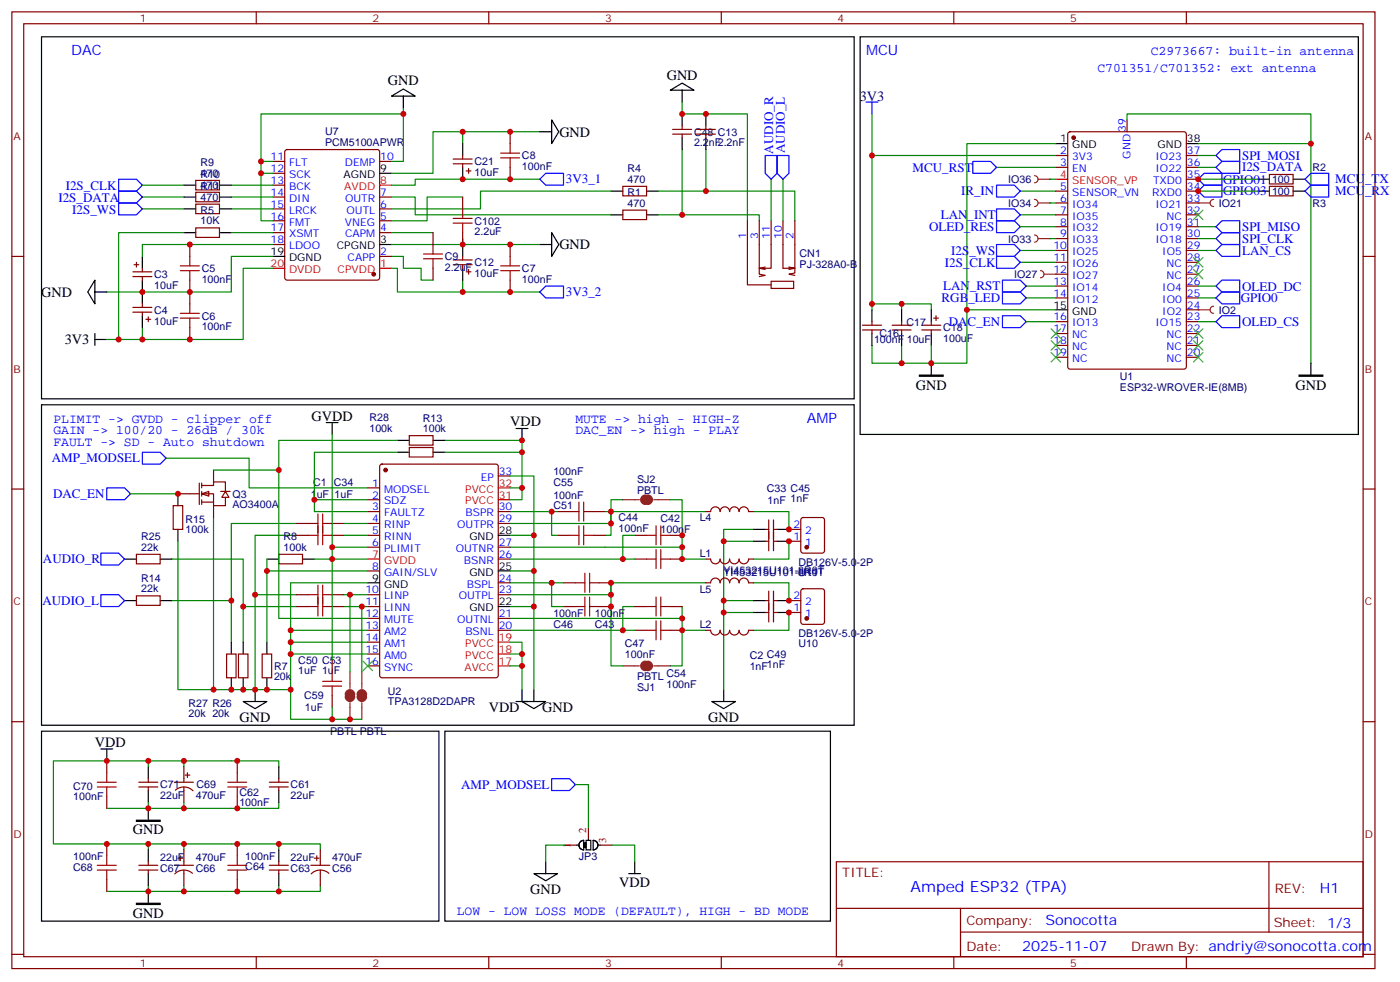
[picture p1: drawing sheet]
<svg xmlns="http://www.w3.org/2000/svg" width="416mm" height="292mm" viewBox="0 0 416 292" stroke-linecap="round" stroke-linejoin="round" font-family="sans-serif">
<g fill="none" stroke="#870000" stroke-width=".35">
<path d="M3.5 3.5h405.4v284.4h-405.4zM7.1 7.1h398.2v277.2h-398.2zM76.2 3.5v3.6M145.3 3.5v3.6M214.5 3.5v3.6M283.6 3.5v3.6M352.8 3.5v3.6M317.7 39.4l.5-.2h33.9l.6 .4 .1 69.4-.5 .7h-34.1l-.6-.4-.1-69.4zM335.1 35.6v3.6M314 46.2h3.5M314 49.7h3.5M314 56.8h3.5"/>
<path d="M352.8 46.2h3.5M352.8 49.7h3.5M352.8 53.3h3.5M352.8 56.8h3.5M377.5 55.4h7v2.8h-7zM377.5 51.9h7v2.8h-7zM3.5 76.2h3.6M314 60.3h3.5M314 63.9h3.5M314 67.4h3.5M314 70.9h3.5M314 74.4h3.5"/>
<path d="M314 78h3.5M352.8 60.3h3.5M352.8 63.9h3.5M352.8 67.4h3.5M352.8 70.9h3.5M352.8 74.4h3.5M352.8 78h3.5M405.3 76.2h3.6M256.5 96.7h5.6M256.5 98.1h5.6M259.3 95.6v1.1M259.3 98.1v1"/>
<path d="M265.3 96.7h5.6M265.3 98.1h5.6M268.1 95.6v1.1M268.1 98.1v1M274.1 96.7h5.7M274.1 98.1h5.7M276.9 95.6v1.1M276.9 98.1v1M277.6 94.5h1.4M278.3 93.8v1.4M314 81.5h3.5M314 85h3.5"/>
<path d="M314 88.5h3.5M314 95.6h3.5M314 99.1h3.5M352.8 81.5h3.5M352.8 85h3.5M352.8 88.5h3.5M352.8 92.1h3.5M352.8 95.6h3.5M352.8 99.1h3.5M314 102.7h3.5M314 106.2h3.5M352.8 102.7h3.5"/>
<path d="M352.8 106.2h3.5M3.5 145.3h3.6M405.3 145.3h3.6M3.5 214.5h3.6M405.3 214.5h3.6M248.7 256.1h156.6v28.2h-156.6zM377.3 256.1v20.9M248.7 270h156.5M285.6 277h119.6M285.6 270v14.1M3.5 283.6h3.6M76.2 284.3v3.6"/>
<path d="M145.3 284.3v3.6M214.5 284.3v3.6M283.6 284.3v3.6M352.8 284.3v3.6M405.3 283.6h3.6"/>
</g>
<g fill="none" stroke="#008700" stroke-width=".35">
<path d="M259.3 33.9v12.3h54.7M335.1 35.6v-1.7h54.7v74.1M259.3 46.2v45.9M296.3 49.7h17.7M303.4 56.8h10.6M314 42.7h-26.5v49.4M356.3 56.8h17.6M356.3 49.7h5.3M356.3 42.7h33.5M356.3 53.3h17.6M356.3 46.2h5.3M303.4 78h10.6"/>
<path d="M303.4 63.9h10.6M303.4 74.4h10.6M356.3 67.4h5.3M356.3 74.4h5.3M356.3 70.9h5.3M259.3 90.3h8.8v1.8M268.1 90.3h8.8v1.8M305.2 88.5h8.8M305.2 85h8.8M314 92.1h-26.5v15.9h-10.6v-5.3M356.3 88.5h5.3M259.3 102.7v5.3h8.8"/>
<path d="M268.1 102.7v5.3h8.8"/>
</g>
<g fill="none" stroke="#00f" stroke-width=".35">
<path d="M257.5 30.3h3.6M259.3 30.3v3.6M289.3 48h5.3l1.7 1.7-1.7 1.8h-5.3zM296.3 55h5.3l1.8 1.8-1.8 1.8h-5.3zM356.3 56.8l1.8-1.8h5.3v3.6h-5.3zM358.1 51.5h5.3v3.5h-5.3l-1.8-1.7zM361.6 49.7l1.8-1.7h5.3v3.5h-5.3zM361.6 46.2l1.8-1.7h5.3v3.5h-5.3zM388.1 56.8l1.7-1.8h5.3v3.6h-5.3zM389.8 51.5h5.3v3.5h-5.3l-1.7-1.7zM296.3 62.1h5.3l1.8 1.8-1.8 1.7h-5.3zM296.3 72.7h5.3l1.8 1.7-1.8 1.8h-5.3z"/>
<path d="M296.3 76.2h5.3l1.8 1.8-1.8 1.7h-5.3zM361.6 67.4l1.8-1.8h5.3v3.5h-5.3zM361.6 70.9l1.8-1.8h5.3v3.6h-5.3zM361.6 74.4l1.8-1.7h5.3v3.5h-5.3zM298.1 83.3h5.3l1.8 1.7-1.8 1.8h-5.3zM298.1 86.8h5.3l1.8 1.7-1.8 1.8h-5.3zM361.6 88.5l1.8-1.7h5.3v3.5h-5.3z"/>
</g>
<g fill="none" stroke="#000" stroke-width=".35">
<path d="M255.8 10.9h148.1v118.2h-148.1zM314 42.7h3.5M352.8 42.7h3.5M373.9 56.8h3.6M373.9 53.3h3.6M384.5 56.8h3.6M384.5 53.3h3.6M259.3 92.1v3.5M259.3 99.1v3.6M268.1 92.1v3.5M268.1 99.1v3.6M276.9 92.1v3.5"/>
<path d="M276.9 99.1v3.6M314 92.1h3.5M276.9 108v3.5M389.8 108v3.5"/>
</g>
<path d="M314 53.3h3.5" fill="none" stroke="#f00" stroke-width=".35"/>
<circle cx="319.3" cy="40.9" r=".53" fill="#870000" stroke="#870000" stroke-width=".35"/>
<path d="M273.4 111.5h7.1v.3h-7.1zM386.3 111.5h7v.3h-7z" fill="#000" stroke="#000" stroke-width=".35"/>
<g fill="none" stroke="#3c3" stroke-width=".35">
<path d="M354.9 76.6l2.8 2.8M354.9 62.4l2.8 2.9M357.7 76.6l-2.8 2.8M357.7 62.4l-2.8 2.9M312.6 97.7l2.8 2.8M315.4 97.7l-2.8 2.8M354.9 80.1l2.8 2.8M354.9 97.7l2.8 2.8M357.7 80.1l-2.8 2.8M357.7 97.7l-2.8 2.8M312.6 101.2l2.8 2.9M312.6 104.8l2.8 2.8"/>
<path d="M315.4 104.8l-2.8 2.8M315.4 101.2l-2.8 2.9M354.9 104.8l2.8 2.8M354.9 101.2l2.8 2.9M357.7 104.8l-2.8 2.8M357.7 101.2l-2.8 2.9"/>
</g>
<path d="M356.3 92.1h3.5M360.9 91a1.06 1.06 0 0 0-1.1 1.1 1.06 1.06 0 0 0 1.1 1" fill="none" stroke="#8c2424" stroke-width=".35"/>
<circle cx="356.3" cy="92.1" r=".18" fill="#8c2424"/>
<path d="M307.6 52.2a1.06 1.06 0 0 1 1.1 1.1 1.06 1.06 0 0 1-1.1 1M308.7 53.3h3.5" fill="none" stroke="#8c2424" stroke-width=".35"/>
<circle cx="312.2" cy="53.3" r=".18" fill="#8c2424"/>
<g fill="none" stroke="#008700" stroke-width=".35">
<path d="M119.9 33.9h-42.3v14.1h3.5M119.9 32.1v15.9h-3.5M137.6 39.2v3.5M160.5 39.2h-31.7v12.3h-12.4M202.8 30.3v3.6h19.4v31.7M68.8 55h12.3M68.8 58.6h12.3M77.6 48v17.6h3.5M77.6 51.5h3.5M116.4 58.6h7.1v5.3h58.2M137.6 58.6h-10.6v7h-10.6M160.5 53.3h-37v1.7h-7.1"/>
<path d="M181.7 56.8h-38.8v5.3h-26.5M202.8 44.5v19.4h-7M209.9 56.8h26.5v8.8M209.9 44.5v12.3h-14.1M68.8 62.1h12.3M81.1 79.7h-8.8v21.2h-40.6M81.1 76.2h-12.3v10.6h-37.1M81.1 72.7h-38.8v3.5M116.4 76.2h3.5v3.5h5.3v3.6h3.6M116.4 79.7h1.8v7.1h42.3M116.4 72.7h44.1M116.4 69.1h12.4"/>
<path d="M202.8 63.9h23v1.7M42.3 97.4v3.5M137.6 83.3v3.5"/>
</g>
<g fill="none" stroke="#870000" stroke-width=".35">
<path d="M151.7 39.2v3.5M81.1 58.6h3.6M81.1 48h3.6M81.1 51.5h3.6M81.1 55h3.6M84.9 44.7l.5-.2h26.8l.5 .2 .2 .5v37.4l-.2 .4-.5 .3h-26.8l-.5-.3-.2-.4v-37.4zM112.9 58.6h3.5M112.9 48h3.5M134.8 48.7h5.6M134.8 47.3h5.6M137.6 46.2v1.1M137.6 48.7v1"/>
<path d="M138.6 50.8h1.5M139.3 50.1v1.4M151.7 49.7v3.6M185.2 55.4h7.1v2.8h-7.1zM39.9 78.7h1.4M40.6 78v1.4M42.3 79.7v1.1M56.4 72.7v3.5M81.1 69.1h3.6M81.1 65.6h3.6M81.1 62.1h3.6M81.1 72.7h3.6"/>
<path d="M112.9 76.2h3.5M112.9 69.1h3.5M112.9 65.6h3.5M112.9 62.1h3.5M134.8 78.7h5.6M134.8 77.3h5.6M137.6 76.2v1.1M137.6 78.7v1M151.7 72.7v3.5M185.2 62.4h7.1v2.9h-7.1zM39.5 92.8h5.7M39.5 91.4h5.7"/>
<path d="M39.5 80.8h5.7M39.5 82.2h5.7M42.3 82.2v1.1M42.3 90.3v1.1M42.3 92.8v1M43.4 94.9h1.4M44.1 94.2v1.4M56.4 83.3v7M56.4 97.4v3.5M138.6 80.8h1.5M139.3 80.1v1.4M151.7 83.3v3.5"/>
</g>
<circle cx="111.1" cy="81.5" r=".53" fill="#870000" stroke="#870000" stroke-width=".35"/>
<path d="M112.9 55h3.5M81.1 79.7h3.6M112.9 79.7h3.5" fill="none" stroke="#f00" stroke-width=".35"/>
<g fill="none" stroke="#000" stroke-width=".35">
<path d="M12.3 10.9h241.7v107.6h-241.7zM116.4 28.6l3.5-2.1 3.6 2.1zM119.9 28.6v3.5M160.5 39.2h3.5M164 35.6l2.2 3.6-2.2 3.5zM199.3 26.8l3.5-2.1 3.6 2.1zM202.8 26.8v3.5M112.9 51.5h3.5M137.6 42.7v3.5M137.6 49.7v3.6M181.7 56.8h3.5M192.3 56.8h3.5"/>
<path d="M42.3 76.2v3.5M81.1 76.2h3.6M112.9 72.7h3.5M137.6 72.7v3.5M137.6 79.7v3.6M160.5 72.7h3.5M164 69.1l2.2 3.6-2.2 3.5zM181.7 63.9h3.5M192.3 63.9h3.5M28.2 83.3v7l-2.1-3.5zM28.2 99.1v3.6M28.2 86.8h3.5"/>
<path d="M42.3 83.3v7M42.3 93.8v3.6M28.2 100.9h3.5"/>
</g>
<g fill="none" stroke="#a10000" stroke-width=".35">
<path d="M148.9 46.9h5.6M148.9 45.5h5.6M151.7 42.7v2.8M151.7 46.9v2.8M53.6 79h5.7M56.4 76.2v2.8M148.9 79h5.6M151.7 76.2v2.8M53.6 80.4h5.7M53.6 94.5h5.7M53.6 93.1h5.7M56.4 80.4v2.9"/>
<path d="M56.4 90.3v2.8M56.4 94.5v2.9M148.9 80.4h5.6M151.7 80.4v2.9"/>
</g>
<path d="M35.3 53.3h5.3l1.7 1.7-1.7 1.8h-5.3zM35.3 56.8h5.3l1.7 1.8-1.7 1.7h-5.3zM162.3 51.5h5.3v3.5h-5.3l-1.8-1.7zM35.3 60.3h5.3l1.7 1.8-1.7 1.8h-5.3zM162.3 85h5.3v3.5h-5.3l-1.8-1.7z" fill="none" stroke="#00f" stroke-width=".35"/>
<path d="M307.6 59.3a1.06 1.06 0 0 1 1.1 1 1.06 1.06 0 0 1-1.1 1.1M308.7 60.3h3.5" fill="none" stroke="#8c2424" stroke-width=".35"/>
<circle cx="312.2" cy="60.3" r=".18" fill="#8c2424"/>
<path d="M356.3 95.6h5.3M356.3 85h5.3" fill="none" stroke="#008700" stroke-width=".35"/>
<path d="M361.6 85l1.8-1.7h5.3v3.5h-5.3z" fill="none" stroke="#00f" stroke-width=".35"/>
<path d="M360.9 59.3a1.06 1.06 0 0 0-1.1 1 1.06 1.06 0 0 0 1.1 1.1M356.3 60.3h3.5" fill="none" stroke="#8c2424" stroke-width=".35"/>
<circle cx="356.3" cy="60.3" r=".18" fill="#8c2424"/>
<path d="M309.4 80.4a1.06 1.06 0 0 1 1 1.1 1.06 1.06 0 0 1-1 1.1M310.4 81.5h3.6" fill="none" stroke="#8c2424" stroke-width=".35"/>
<circle cx="314" cy="81.5" r=".18" fill="#8c2424"/>
<path d="M227.5 46.2h3.6v5.3l-1.8 1.8-1.8-1.8zM231.1 46.2h3.5v5.3l-1.8 1.8-1.7-1.8zM296.3 65.6h5.3l1.8 1.8-1.8 1.7h-5.3zM298.1 93.8h5.3l1.8 1.8-1.8 1.8h-5.3zM361.6 95.6l1.8-1.8h5.3v3.6h-5.3zM30 164.4h5.3l1.7 1.8-1.7 1.7h-5.3zM30 176.7h5.3l1.7 1.8-1.7 1.8h-5.3z" fill="none" stroke="#00f" stroke-width=".35"/>
<g fill="none" stroke="#008700" stroke-width=".35">
<path d="M42.3 55h12.4M42.3 58.6h12.4M229.3 53.3v12.3M232.8 53.3v12.3M42.3 62.1h12.4M137.6 70.9v1.8M303.4 67.4h10.6M305.2 95.6h8.8M63.5 153.8v51.2h12.3v-45.9h12.4M88.2 155.6h-19.4v35.3M151.7 152h12.3v7.1h1.8M164 152h1.8"/>
<path d="M179.9 152h1.8M185.2 148.5h-3.5v7.1M188.7 159.1h-3.5v7.1h-33.5M199.3 148.5h3.5v17.7h7.1M209.9 152h-28.2v7.1h-1.8M224 157.3h-8.8v3.6h8.8M224 152h10.6v5.3M51.2 166.2h21.1v14.1M51.2 178.5h17.6M75.8 176.7h12.4M151.7 162.6h51.1M151.7 173.2h12.3v7.1h3.6"/>
<path d="M164 173.2h3.6M181.7 173.2v3.5h-30M185.2 166.2h3.5M209.9 173.2h-28.2v24.7h3.5M215.2 160.9v17.6M224 178.5h-8.8v3.5h8.8M224 173.2h10.6v5.3M234.6 160.9v5.3h-10.6M88.2 180.3h-15.9v10.6M151.7 183.8h51.1M185.2 187.3h3.5M188.7 180.3h-3.5v7h-33.5"/>
<path d="M202.8 187.3v10.6h-3.5M202.8 183.8v3.5h7.1M202.8 180.3v3.5M215.2 182v23M234.6 182v5.3h-10.6M44.1 226.1v1.8M44.1 238.5v1.7M54.7 226.1h28.2v1.8M54.7 227.9v-1.8h-38.8v24.7h28.2v1.8M54.7 238.5v1.7h-23M82.9 238.5v1.7h-28.2M44.1 250.8h10.6v1.8"/>
<path d="M54.7 250.8h28.2v1.8M82.9 250.8h12.3v1.8M44.1 263.2v1.7h-12.4M54.7 263.2v1.7h-10.6M82.9 263.2v1.7h-28.2M95.2 263.2v1.7h-12.3"/>
</g>
<g fill="none" stroke="#000" stroke-width=".35">
<path d="M202.8 33.9v3.5M209.9 33.9v3.5M54.7 55h3.5M54.7 58.6h3.5M65.3 55h3.5M65.3 58.6h3.5M202.8 40.9v3.6M209.9 40.9v3.6M54.7 62.1h3.5M65.3 62.1h3.5M12.3 120.3h241.7v95.2h-241.7zM153.5 127.4h3.5"/>
<path d="M155.2 127.4v3.5M148.2 159.1h3.5M224 157.3h3.5M231.1 157.3h3.5M37 178.5h3.6M37 166.2h3.6M47.6 178.5h3.6M47.6 166.2h3.6M109.4 173.2h3.5M148.2 169.7h3.5M224 178.5h3.5M224 160.9h3.5"/>
<path d="M231.1 178.5h3.5M231.1 160.9h3.5M68.8 190.9v3.5M72.3 190.9v3.5M148.2 180.3h3.5M224 182h3.5M231.1 182h3.5M12.3 217.3h118.2v56.5h-118.2zM68.8 201.4v3.6M72.3 208.5h7.1l-3.6 2.1zM72.3 201.4v3.6M75.8 205v3.5"/>
<path d="M153.5 208.5h3.5M155.2 208.5h7.1l-3.6 2.1zM155.2 205v3.5M158.7 205v3.5M211.7 208.5h7l-3.5 2.1zM215.2 205v3.5M30 222.6h3.5M31.7 222.6v3.5M44.1 227.9v3.5M44.1 234.9v3.6M82.9 227.9v3.5M82.9 234.9v3.6"/>
<path d="M44.1 240.2v3.6M44.1 252.6v3.5M44.1 259.6v3.6M82.9 252.6v3.5M82.9 259.6v3.6M44.1 264.9v3.6"/>
</g>
<g fill="none" stroke="#870000" stroke-width=".35">
<path d="M200 39.9h5.7M200 38.5h5.7M202.8 37.4v1.1M202.8 39.9v1M207.1 39.9h5.6M207.1 38.5h5.6M209.9 37.4v1.1M209.9 39.9v1M58.2 53.6h7.1v2.8h-7.1zM58.2 57.2h7.1v2.8h-7.1zM137.6 58.6v3.5M58.2 60.7h7.1v2.8h-7.1z"/>
<path d="M128.8 69.1v3.6M128.8 79.7v3.6M137.6 69.1v3.6M222.2 65.6v19.1h7.1M225.8 65.6v15.9l1.7 .3-1.7 .4M227.5 79.4l-1.7 .3M229.3 65.6v14.1h-3.5l1.7 .4M232.8 65.6v14.1h3.6l-1.8-.3M236.4 65.6v15.5l-1.8 .4 1.8 .3M236.4 79.7l-1.8 .4M229.3 83.6h6.7v2.1h-6.7zM113.1 138.1l.5-.2h33.9l.6 .5 .1 62.3-.5 .7h-34.1l-.7-.4v-62.4z"/>
<path d="M88.2 159.1h3.5M88.2 155.6h3.5M98.8 159.1h3.5M98.8 155.6h3.5M109.4 152h3.5M109.4 159.1h3.5M109.4 155.6h3.5M109.4 145h3.5M109.4 148.5h3.5M148.2 152h3.5M148.2 155.6h3.5M148.2 141.5h3.5"/>
<path d="M165.8 152h3.5M165.8 159.1h3.5M176.4 152h3.5M176.4 159.1h3.5M188.7 159.1h3.6M199.3 159.1h3.5M209.9 152h1.4a1.41 1.41 0 0 1 1.4-1.4 1.41 1.41 0 0 1 1.4 1.4 1.41 1.41 0 0 1 1.4-1.4 1.41 1.41 0 0 1 1.5 1.4 1.41 1.41 0 0 1 1.4-1.4 1.41 1.41 0 0 1 1.4 1.5 1.41 1.41 0 0 1 1.4-1.5 1.41 1.41 0 0 1 1.4 1.5l1.4-.1M227.5 157.3h1.1M228.6 154.5v9.2M230 154.5v9.2M230 157.3h1.1M234.6 157.3h3.5"/>
<path d="M238.4 154l.4-.2h5.7l.6 .4 .1 9.5-.5 .6-5.9 .1-.6-.5-.1-9.4zM40.6 177.1h7v2.8h-7zM40.6 164.7h7v2.9h-7zM88.2 176.7h3.5M98.8 176.7h3.5M109.4 176.7h3.5M109.4 162.6h3.5M109.4 169.7h3.5M148.2 176.7h3.5M148.2 173.2h3.5M148.2 166.2h3.5M148.2 162.6h3.5"/>
<path d="M167.6 173.2h3.5M178.2 173.2h3.5M188.7 166.2h3.6M199.3 166.2h3.5M209.9 173.2h1.4a1.41 1.41 0 0 1 1.4-1.4 1.41 1.41 0 0 1 1.4 1.4 1.41 1.41 0 0 1 1.4-1.4 1.41 1.41 0 0 1 1.5 1.4 1.41 1.41 0 0 1 1.4-1.4 1.41 1.41 0 0 1 1.4 1.4 1.41 1.41 0 0 1 1.4-1.4 1.41 1.41 0 0 1 1.4 1.4h1.4M209.9 166.2h1.4a1.41 1.41 0 0 0 1.4 1.4 1.41 1.41 0 0 0 1.4-1.4 1.41 1.41 0 0 0 1.4 1.4 1.41 1.41 0 0 0 1.5-1.4 1.41 1.41 0 0 0 1.4 1.4 1.41 1.41 0 0 0 1.4-1.4 1.41 1.41 0 0 0 1.4 1.4 1.41 1.41 0 0 0 1.4-1.4h1.4M227.5 178.5h1.1M227.5 160.9h1.1M228.6 175.7v9.2M230 175.7v9.2M230 178.5h1.1M230 160.9h1.1"/>
<path d="M234.6 178.5h3.5M234.6 160.9h3.5M238.4 175.2l.4-.2h5.7l.6 .4 .1 9.5-.5 .6-5.9 .1-.6-.5-.1-9.4zM67.4 194.4h2.8v7h-2.8zM70.9 194.4h2.8v7h-2.8zM88.2 180.3h3.5M98.8 180.3h3.5M109.4 180.3h3.5M109.4 187.3h3.5M109.4 183.8h3.5M109.4 190.9h3.5M109.4 194.4h3.5"/>
<path d="M109.4 197.9h3.5M148.2 187.3h3.5M148.2 183.8h3.5M167.6 180.3h3.5M178.2 180.3h3.5M188.7 180.3h3.6M188.7 187.3h3.6M199.3 180.3h3.5M199.3 187.3h3.5M209.9 187.3h1.4a1.41 1.41 0 0 0 1.4 1.4 1.41 1.41 0 0 0 1.4-1.4 1.41 1.41 0 0 0 1.4 1.4 1.41 1.41 0 0 0 1.5-1.4 1.41 1.41 0 0 0 1.4 1.4 1.41 1.41 0 0 0 1.4-1.4 1.41 1.41 0 0 0 1.4 1.4 1.41 1.41 0 0 0 1.4-1.4h1.4M227.5 182h1.1M230 182h1.1"/>
<path d="M234.6 182h3.5M31.7 226.1v3.6M31.7 236.7v3.5M41.3 233.9h5.6M41.3 232.5h5.6M44.1 231.4v1.1M44.1 233.9v1M51.9 232.5h5.6M52.1 234.9a3.8 3.8 0 0 1 5.3 .1M54.7 227.9v4.6M54.7 233.9v4.6M55 230.4h1.4"/>
<path d="M55.7 229.7v1.4M70.6 226.1v3.6M70.6 236.7v3.5M80.1 233.9h5.6M80.1 232.5h5.6M82.9 231.4v1.1M82.9 233.9v1M31.7 250.8v3.6M41.3 257.2h5.6M41.3 258.6h5.6M44.1 256.1v1.1M44.1 258.6v1"/>
<path d="M51.9 257.2h5.6M52.9 255.1h1.4M53.6 254.4v1.4M54.7 252.6v4.6M54.7 258.6v4.6M57.2 259.6a3.8 3.8 0 0 0-5.2 .1M70.6 250.8v3.6M80.1 257.2h5.6M80.1 258.6h5.6M82.9 256.1v1.1M82.9 258.6v1M92.4 257.2h5.7"/>
<path d="M93.5 255.1h1.4M94.2 254.4v1.4M95.2 252.6v4.6M95.2 258.6v4.6M97.8 259.6a3.8 3.8 0 0 0-5.3 .1M31.7 261.4v3.5M70.6 261.4v3.5"/>
</g>
<path d="M191.9 147.8a.71 .71 0 0 0-.7 .7 .71 .71 0 0 0 .7 .7M192.6 147.8a.71 .71 0 0 1 .7 .7 .71 .71 0 0 1-.7 .7M191.9 197.2a.71 .71 0 0 0-.7 .7 .71 .71 0 0 0 .7 .7M192.6 197.2a.71 .71 0 0 1 .7 .7 .71 .71 0 0 1-.7 .7M103.4 207.1a.71 .71 0 0 0 .7 .7 .71 .71 0 0 0 .7-.7M103.4 206.4a.71 .71 0 0 1 .7-.7 .71 .71 0 0 1 .7 .7M106.9 207.1a.71 .71 0 0 0 .7 .7 .71 .71 0 0 0 .7-.7M106.9 206.4a.71 .71 0 0 1 .7-.7 .71 .71 0 0 1 .7 .7" fill="none" stroke="#8c2424" stroke-width="1.8"/>
<path d="M307.6 69.9a1.06 1.06 0 0 1 1.1 1 1.06 1.06 0 0 1-1.1 1.1M308.7 70.9h3.5M185.2 148.5h4.9M194.4 148.5h4.9M104.1 199.7v4.9M107.6 199.7v4.9M185.2 197.9h4.9M194.4 197.9h4.9M104.1 208.8v5M107.6 208.8v5" fill="none" stroke="#8c2424" stroke-width=".35"/>
<g fill="none" stroke="#a10000" stroke-width=".35">
<path d="M125.9 75.5h5.7M125.9 76.9h5.7M128.8 72.7v2.8M128.8 76.9v2.8M134.8 64.9h5.6M134.8 66.3h5.6M137.6 62.1v2.8M137.6 66.3v2.8M91.7 159.1h2.8M91.7 155.6h2.8M94.5 152.8v9.1M96 152.8v9.1"/>
<path d="M96 159.1h2.8M96 155.6h2.8M169.3 152h2.9M169.3 159.1h2.9M172.2 149.2v5.7M172.2 156.3v5.6M173.6 152h2.8M173.6 149.2v5.7M173.6 156.3v5.6M173.6 159.1h2.8M192.3 159.1h2.8M195.1 156.3v5.6"/>
<path d="M196.5 159.1h2.8M196.5 156.3v5.6M91.7 176.7h2.8M94.5 173.9v9.2M96 173.9v9.2M96 176.7h2.8M171.1 173.2h2.8M173.9 170.4v5.6M173.9 177.4v5.7M175.3 173.2h2.9M175.3 170.4v5.6M175.3 177.4v5.7"/>
<path d="M192.3 166.2h2.8M195.1 163.3v5.7M195.1 177.4v5.7M196.5 163.3v5.7M196.5 177.4v5.7M196.5 166.2h2.8M91.7 180.3h2.8M96 180.3h2.8M171.1 180.3h2.8M175.3 180.3h2.9M192.3 180.3h2.8M192.3 187.3h2.8"/>
<path d="M195.1 184.5v5.6M196.5 180.3h2.8M196.5 187.3h2.8M196.5 184.5v5.6M28.9 233.9h5.7M28.9 232.5h5.7M31.7 229.7v2.8M31.7 233.9v2.8M67.7 233.9h5.7M67.7 232.5h5.7M70.6 229.7v2.8M70.6 233.9v2.8"/>
<path d="M28.9 257.2h5.7M28.9 258.6h5.7M31.7 254.4v2.8M31.7 258.6v2.8M67.7 257.2h5.7M67.7 258.6h5.7M70.6 254.4v2.8M70.6 258.6v2.8"/>
</g>
<g fill="#870000" stroke="#870000" stroke-width=".35">
<circle cx="239.9" cy="183.8" r=".53"/>
<circle cx="239.9" cy="162.6" r=".53"/>
<circle cx="114.7" cy="139.7" r=".53"/>
</g>
<path d="M40.6 243.8h7v.3h-7zM40.6 268.5h7v.3h-7z" fill="#000" stroke="#000" stroke-width=".35"/>
<path d="M148.2 148.5h3.5M148.2 145h3.5M109.4 166.2h3.5M148.2 197.9h3.5M148.2 194.4h3.5M148.2 190.9h3.5" fill="none" stroke="#f00" stroke-width=".35"/>
<circle cx="312.2" cy="70.9" r=".18" fill="#8c2424"/>
<g fill="none" stroke="#008700" stroke-width=".35">
<path d="M98.8 129.1v37.1h10.6M118.2 134.4h-24.7v17.6h15.9M132.3 130.9h22.9v17.6h-3.5M132.3 134.4h22.9M93.5 148.5h15.9M102.3 155.6h7.1M102.3 159.1h7.1M151.7 155.6h30M151.7 159.1h7v10.6M151.7 145h3.5M79.4 166.2v3.5M93.5 166.2h5.3v29.9"/>
<path d="M98.8 162.6h10.6M102.3 176.7h7.1M104.1 176.7v23M109.4 173.2h-23v31.8M109.4 169.7h-30v21.2M151.7 169.7h7v10.6M86.4 194.4h23M86.4 190.9h23M86.4 187.3h23M102.3 180.3h7.1M107.6 180.3v19.4M151.7 190.9h3.5v14.1"/>
<path d="M151.7 180.3h7v24.7M151.7 194.4h3.5M151.7 197.9h3.5M75.8 205h10.6v8.8h21.2M98.8 210.3v3.5"/>
</g>
<path d="M107.9 196.5l2.9 2.8M110.8 196.5l-2.9 2.8" fill="none" stroke="#3c3" stroke-width=".35"/>
<path d="M97 125.6h3.5M98.8 125.6v3.5M118.2 134.4h3.5M128.8 134.4h3.5M79.4 166.2h3.5M90 166.2h3.5M79.4 190.9v3.5M79.4 201.4v3.6" fill="none" stroke="#000" stroke-width=".35"/>
<path d="M98.8 199.7v2.8M96 202.5h5.6M96 203.9h5.6M98.8 203.9v2.8" fill="none" stroke="#a10000" stroke-width=".35"/>
<path d="M121.7 133h7.1v2.8h-7.1zM82.9 164.7h7.1v2.9h-7.1zM78 194.4h2.8v7h-2.8zM98.8 196.1v3.6M98.8 206.7v3.6" fill="none" stroke="#870000" stroke-width=".35"/>
<path d="M31.7 145h5.3l1.8 1.8-1.8 1.7h-5.3z" fill="none" stroke="#00f" stroke-width=".35"/>
<g fill="#fff" stroke="#870000" stroke-width=".35">
<path d="M60 146.8l2.1-.7v1.4z"/>
<path d="M67 146.1l1.1 1.7h-2.1z"/>
</g>
<g fill="none" stroke="#870000" stroke-width=".35">
<path d="M58.2 67.7h7.1v2.9h-7.1zM63.5 139.7v3.5M121.7 129.5h7.1v2.8h-7.1zM51.5 150.3h2.8v7h-2.8zM52.9 146.8h6.4M59.3 143.6v6.3M60 144.3h3.5v-1.1h3.5v2.9M60 146.8h3.5v3.5h3.5v-2.5M60 149.2h3.5M60 143.6v1.4M60 146.1v1.4M60 148.5v1.4"/>
<path d="M63.5 150.3v3.5M65.6 146.1h2.8"/>
</g>
<g fill="none" stroke="#000" stroke-width=".35">
<path d="M54.7 69.1h3.5M65.3 69.1h3.5M118.2 130.9h3.5M128.8 130.9h3.5M52.9 146.8v3.5M52.9 157.3v3.6M132.3 217.3h114.6v56.5h-114.6zM158.7 259.6h7.1l-3.5 2.2zM162.3 256.1v3.5M171.4 251.2h.8M172.7 250l.9-.2v2.8a1.41 1.41 0 0 1-1.4-1 1.41 1.41 0 0 1 .5-1.6zM174.3 249.8h1.4v2.8h-1.4z"/>
<path d="M175 249.4v.4M176.4 249.8a1.41 1.41 0 0 1 1.4 1.4 1.41 1.41 0 0 1-1.4 1.4zM177.8 251.2h.7M187 259.6h3.5M188.7 256.1v3.5"/>
</g>
<g fill="none" stroke="#008700" stroke-width=".35">
<path d="M312.2 53.3h1.8M54.7 69.1h-19.4v31.8M68.8 69.1h12.3M312.2 60.3h1.8M312.2 70.9h1.8M49.4 136.2h24.7v8.8h35.3M63.5 139.7h19.4M118.2 130.9h-35.3v52.9h26.5M38.8 146.8h14.1M151.7 141.5h7v17.6M52.9 160.9v44.1h10.6M171.1 233.2h3.9v12.7"/>
<path d="M167.9 251.2h-5.6v4.9M182 251.2h6.7v4.9"/>
</g>
<path d="M167.9 251.2h3.5M175 245.9v3.5M178.5 251.2h3.5" fill="none" stroke="#850000" stroke-width=".35"/>
<path d="M173.6 250.5h.7v1.4h-.7z" fill="#000" stroke="#000" stroke-width=".35"/>
<path d="M42.3 134.4h5.3l1.8 1.8-1.8 1.7h-5.3zM164 231.4h5.3l1.8 1.8-1.8 1.7h-5.3z" fill="none" stroke="#00f" stroke-width=".35"/>
<g fill="#c00">
<circle cx="356.3" cy="56.8" r=".88"/>
<circle cx="356.3" cy="53.3" r=".88"/>
<circle cx="259.3" cy="46.2" r=".88"/>
<circle cx="259.3" cy="90.3" r=".88"/>
<circle cx="276.9" cy="107.9" r=".88"/>
<circle cx="268.1" cy="107.9" r=".88"/>
<circle cx="268.1" cy="90.3" r=".88"/>
<circle cx="389.8" cy="42.7" r=".88"/>
<circle cx="287.5" cy="92.1" r=".88"/>
<circle cx="151.7" cy="39.2" r=".88"/>
<circle cx="151.7" cy="53.3" r=".88"/>
<circle cx="151.7" cy="72.7" r=".88"/>
<circle cx="151.7" cy="86.8" r=".88"/>
<circle cx="137.6" cy="39.2" r=".88"/>
<circle cx="137.6" cy="86.8" r=".88"/>
<circle cx="137.6" cy="53.3" r=".88"/>
<circle cx="42.3" cy="100.9" r=".88"/>
<circle cx="56.4" cy="100.9" r=".88"/>
<circle cx="56.4" cy="72.7" r=".88"/>
<circle cx="56.4" cy="86.8" r=".88"/>
<circle cx="77.6" cy="48" r=".88"/>
<circle cx="77.6" cy="51.5" r=".88"/>
<circle cx="119.9" cy="33.9" r=".88"/>
<circle cx="137.6" cy="72.7" r=".88"/>
<circle cx="42.3" cy="86.8" r=".88"/>
<circle cx="202.8" cy="63.9" r=".88"/>
<circle cx="209.9" cy="56.8" r=".88"/>
<circle cx="72.3" cy="205" r=".88"/>
<circle cx="181.7" cy="180.3" r=".88"/>
<circle cx="181.7" cy="155.6" r=".88"/>
<circle cx="75.8" cy="205" r=".88"/>
<circle cx="215.2" cy="182" r=".88"/>
<circle cx="215.2" cy="178.5" r=".88"/>
<circle cx="202.8" cy="187.3" r=".88"/>
<circle cx="202.8" cy="183.8" r=".88"/>
<circle cx="181.7" cy="176.7" r=".88"/>
<circle cx="68.8" cy="178.5" r=".88"/>
<circle cx="234.6" cy="160.9" r=".88"/>
<circle cx="234.6" cy="182" r=".88"/>
<circle cx="234.6" cy="178.5" r=".88"/>
<circle cx="54.7" cy="264.9" r=".88"/>
<circle cx="44.1" cy="264.9" r=".88"/>
<circle cx="54.7" cy="250.8" r=".88"/>
<circle cx="44.1" cy="250.8" r=".88"/>
<circle cx="31.8" cy="250.8" r=".88"/>
<circle cx="54.7" cy="240.2" r=".88"/>
<circle cx="54.7" cy="226.1" r=".88"/>
<circle cx="31.8" cy="226.1" r=".88"/>
<circle cx="44.1" cy="226.1" r=".88"/>
<circle cx="44.1" cy="240.2" r=".88"/>
<circle cx="202.8" cy="33.9" r=".88"/>
<circle cx="209.9" cy="33.9" r=".88"/>
<circle cx="70.6" cy="250.8" r=".88"/>
<circle cx="70.6" cy="264.9" r=".88"/>
<circle cx="70.6" cy="240.2" r=".88"/>
<circle cx="70.6" cy="226.1" r=".88"/>
<circle cx="82.9" cy="250.8" r=".88"/>
<circle cx="82.9" cy="264.9" r=".88"/>
<circle cx="155.2" cy="194.4" r=".88"/>
<circle cx="155.2" cy="197.9" r=".88"/>
<circle cx="158.8" cy="180.3" r=".88"/>
<circle cx="158.8" cy="169.7" r=".88"/>
<circle cx="164" cy="173.2" r=".88"/>
<circle cx="185.2" cy="187.3" r=".88"/>
<circle cx="181.7" cy="152" r=".88"/>
<circle cx="164" cy="152" r=".88"/>
<circle cx="202.8" cy="159.1" r=".88"/>
<circle cx="202.8" cy="162.6" r=".88"/>
<circle cx="234.6" cy="157.3" r=".88"/>
<circle cx="202.8" cy="166.2" r=".88"/>
<circle cx="185.2" cy="166.2" r=".88"/>
<circle cx="181.7" cy="173.2" r=".88"/>
<circle cx="75.8" cy="176.7" r=".88"/>
<circle cx="72.3" cy="180.3" r=".88"/>
<circle cx="107.6" cy="180.3" r=".88"/>
<circle cx="104.1" cy="176.7" r=".88"/>
<circle cx="104.1" cy="213.8" r=".88"/>
<circle cx="86.4" cy="205" r=".88"/>
<circle cx="86.4" cy="194.4" r=".88"/>
<circle cx="86.4" cy="190.9" r=".88"/>
<circle cx="86.4" cy="187.3" r=".88"/>
<circle cx="98.8" cy="213.8" r=".88"/>
<circle cx="98.8" cy="166.2" r=".88"/>
<circle cx="98.8" cy="162.6" r=".88"/>
<circle cx="79.4" cy="205" r=".88"/>
<circle cx="79.4" cy="169.7" r=".88"/>
<circle cx="155.2" cy="145" r=".88"/>
<circle cx="155.2" cy="134.4" r=".88"/>
<circle cx="93.5" cy="148.5" r=".88"/>
<circle cx="155.2" cy="130.9" r=".88"/>
<circle cx="82.9" cy="139.7" r=".88"/>
<circle cx="68.8" cy="205" r=".88"/>
<circle cx="63.5" cy="205" r=".88"/>
<circle cx="52.9" cy="146.8" r=".88"/>
<circle cx="158.8" cy="159.1" r=".88"/>
<circle cx="215.2" cy="160.9" r=".88"/>
<circle cx="35.3" cy="100.9" r=".88"/>
</g>
<text font-size="4.6" fill="#00f" x="270.8" y="265.1">Amped ESP32 (TPA)</text>
<g font-size="4.2" fill="#00f">
<text x="21.2" y="16.2">DAC</text>
<text x="257.5" y="16.2">MCU</text>
<text x="239.9" y="125.6">AMP</text>
<text x="392.5" y="265.4">H1</text>
<text x="310.9" y="274.9">Sonocotta</text>
<text x="304" y="282.7">2025-11-07</text>
</g>
<g font-size="4.2">
<text x="198.3" y="23.6">GND</text>
<text x="115.4" y="25.4">GND</text>
<text x="166.3" y="40.6">GND</text>
<text x="166.3" y="74.1">GND</text>
<text x="12.2" y="88.2">GND</text>
<text x="19.3" y="102.3">3V3</text>
<text x="272.3" y="115.8">GND</text>
<text x="385.2" y="115.8">GND</text>
<text x="92.7" y="125.2">GVDD</text>
<text x="151.7" y="126.6">VDD</text>
<text x="71.3" y="214.6">GND</text>
<text x="145.3" y="211.7">VDD</text>
<text x="161.2" y="211.7">GND</text>
<text x="210.6" y="214.6">GND</text>
<text x="28.2" y="221.9">VDD</text>
<text x="39.5" y="248">GND</text>
<text x="184.1" y="263.5">VDD</text>
<text x="157.7" y="265.7">GND</text>
<text x="39.5" y="272.7">GND</text>
</g>
<text font-size="4.2" fill="#000080" x="255.7" y="30.1">3V3</text>
<g font-size="3.9" fill="#00f">
<text x="342.2" y="16.2">C2973667: built-in antenna</text>
<text x="326.3" y="21.5">C701351/C701352: ext antenna</text>
<text x="229.9" y="45.6" transform="rotate(-90 229.9 45.6)">AUDIO_R</text>
<text x="233.4" y="45.5" transform="rotate(-90 233.4 45.5)">AUDIO_L</text>
<text x="369.4" y="47.4">SPI_MOSI</text>
<text x="271.4" y="51">MCU_RST</text>
<text x="369.4" y="50.9">I2S_DATA</text>
<text x="17.4" y="60">I2S_DATA</text>
<text x="19.6" y="56.5">I2S_CLK</text>
<text x="168.3" y="54.5">3V3_1</text>
<text x="285.8" y="58.1">IR_IN</text>
<text x="363.7" y="58.1">GPIO03</text>
<text x="363.7" y="54.6">GPIO01</text>
<text x="397.1" y="54.4">MCU_TX</text>
<text x="397.1" y="58">MCU_RX</text>
<text x="21.5" y="63.5">I2S_WS</text>
<text x="279.7" y="65.1">LAN_INT</text>
<text x="276.3" y="68.7">OLED_RES</text>
<text x="369.4" y="68.7">SPI_MISO</text>
<text x="282.9" y="75.7">I2S_WS</text>
<text x="369.4" y="72.1">SPI_CLK</text>
<text x="369.4" y="75.8">LAN_CS</text>
<text x="281" y="79.2">I2S_CLK</text>
<text x="168.3" y="87.9">3V3_2</text>
<text x="280" y="89.8">RGB_LED</text>
<text x="280.4" y="86.2">LAN_RST</text>
<text x="369" y="89.8">GPIO0</text>
<text x="369.4" y="86.3">OLED_DC</text>
<text x="282.1" y="96.8">DAC_EN</text>
<text x="369.4" y="96.9">OLED_CS</text>
<text x="15.9" y="125.6">PLIMIT -&gt; GVDD - clipper off</text>
<text x="171.1" y="125.6">MUTE -&gt; high - HIGH-Z</text>
<text x="15.9" y="129.1">GAIN -&gt; 100/20 - 26dB / 30k</text>
<text x="171.1" y="129.1">DAC_EN -&gt; high - PLAY</text>
<text x="15.4" y="137.4">AMP_MODSEL</text>
<text x="15.9" y="132.6">FAULT -&gt; SD - Auto shutdown</text>
<text x="15.8" y="148">DAC_EN</text>
<text x="12.8" y="167.4">AUDIO_R</text>
<text x="12.6" y="179.8">AUDIO_L</text>
<text x="137.1" y="234.4">AMP_MODSEL</text>
<text x="135.8" y="272">LOW - LOW LOSS MODE (DEFAULT), HIGH - BD MODE</text>
</g>
<g font-size="3.9" fill="#800">
<text x="250.5" y="260.7">TITLE:</text>
<text x="379.1" y="265.4">REV:</text>
<text x="287.4" y="274.9">Company:</text>
<text x="378.7" y="275.5">Sheet: 1/3</text>
<text x="287.4" y="282.6">Date:</text>
<text x="336.4" y="282.7">Drawn By: andriy@sonocotta.com</text>
</g>
<g font-size="3.2" fill="#800">
<text x="41.6" y="6.5">1</text>
<text x="110.8" y="6.5">2</text>
<text x="179.9" y="6.5">3</text>
<text x="249.1" y="6.5">4</text>
<text x="318.2" y="6.5">5</text>
<text x="4.1" y="41.6">A</text>
<text x="405.9" y="41.6">A</text>
<text x="4.1" y="110.8">B</text>
<text x="405.9" y="110.8">B</text>
<text x="4.1" y="179.9">C</text>
<text x="405.9" y="179.9">C</text>
<text x="4.1" y="249.1">D</text>
<text x="405.9" y="249.1">D</text>
<text x="41.6" y="287.3">1</text>
<text x="110.8" y="287.3">2</text>
<text x="179.9" y="287.3">3</text>
<text x="249.1" y="287.3">4</text>
<text x="318.2" y="287.3">5</text>
</g>
<g font-size="3.2" fill="#000080">
<text x="96.7" y="40.2">U7</text>
<text x="206.4" y="40.3">C48 C13</text>
<text x="96.7" y="43.4">PCM5100APWR</text>
<text x="155.2" y="47.4">C8</text>
<text x="206.4" y="43.5">2.2nF2.2nF</text>
<text x="59.6" y="52.6">470</text>
<text x="59.6" y="49.5">R9</text>
<text x="59.6" y="53">R10</text>
<text x="141.1" y="52.4">10uF</text>
<text x="141.1" y="49.2">C21</text>
<text x="155.2" y="50.6">100nF</text>
<text x="186.6" y="51.1">R4</text>
<text x="390.3" y="50.9">R2</text>
<text x="59.6" y="56.1">470</text>
<text x="59.6" y="59.6">470</text>
<text x="59.6" y="56.5">R11</text>
<text x="186.6" y="58.1">R1</text>
<text x="186.6" y="54.3">470</text>
<text x="299.8" y="54.4">IO36</text>
<text x="378.3" y="57.9">100</text>
<text x="378.3" y="54.4">100</text>
<text x="59.6" y="63.5">R5</text>
<text x="186.6" y="61.4">470</text>
<text x="299.8" y="61.5">IO34</text>
<text x="362.5" y="61.5">IO21</text>
<text x="390.3" y="61.4">R3</text>
<text x="59.6" y="66.7">10K</text>
<text x="141.1" y="70">2.2uF</text>
<text x="141.1" y="66.8">C102</text>
<text x="132.3" y="77.4">C9</text>
<text x="237.8" y="76.5">CN1</text>
<text x="299.8" y="72.1">IO33</text>
<text x="45.9" y="82.7">C3</text>
<text x="60" y="80.9">C5</text>
<text x="132.3" y="80.6">2.2uF</text>
<text x="141.1" y="82.4">10uF</text>
<text x="141.1" y="79.1">C12</text>
<text x="155.2" y="80.9">C7</text>
<text x="237.8" y="79.6">PJ-328A0-B</text>
<text x="301.6" y="82.6">IO27</text>
<text x="45.9" y="85.9">10uF</text>
<text x="60" y="84.1">100nF</text>
<text x="155.2" y="84.1">100nF</text>
<text x="45.9" y="93.3">C4</text>
<text x="60" y="95">C6</text>
<text x="362.5" y="93.2">IO2</text>
<text x="45.9" y="96.5">10uF</text>
<text x="60" y="98.2">100nF</text>
<text x="261.6" y="100.3">C16</text>
<text x="269.5" y="96.7">C17</text>
<text x="280.5" y="101.7">100uF</text>
<text x="280.5" y="98.5">C18</text>
<text x="259.9" y="102">100nF</text>
<text x="269.6" y="102">10uF</text>
<text x="333" y="113">U1</text>
<text x="333" y="116.3">ESP32-WROVER-IE(8MB)</text>
<text x="109.9" y="125">R28</text>
<text x="125.7" y="125.3">R13</text>
<text x="109.9" y="128.5">100k</text>
<text x="125.7" y="128.5">100k</text>
<text x="164.5" y="141.1">100nF</text>
<text x="189.4" y="143.6">SJ2</text>
<text x="69.1" y="147.9">Q3</text>
<text x="92.4" y="147.9">1uF</text>
<text x="93.1" y="144.3">C1</text>
<text x="99.3" y="144.3">C34</text>
<text x="99.5" y="147.9">1uF</text>
<text x="164.5" y="144.4">C55</text>
<text x="164.5" y="148.2">100nF</text>
<text x="189.4" y="146.8">PBTL</text>
<text x="228" y="146.1">C33 C45</text>
<text x="228.2" y="149.6">1nF 1nF</text>
<text x="55.2" y="155.3">R15</text>
<text x="69.1" y="151.1">AO3400A</text>
<text x="164.5" y="151.4">C51</text>
<text x="184" y="155">C44</text>
<text x="196.4" y="155.2">C42</text>
<text x="208.1" y="155">L4</text>
<text x="42" y="160.5">R25</text>
<text x="55.2" y="158.5">100k</text>
<text x="84.3" y="160.5">R8</text>
<text x="184" y="158.2">100nF</text>
<text x="196.4" y="158.5">100nF</text>
<text x="42" y="163.7">22k</text>
<text x="84.3" y="163.7">100k</text>
<text x="208.1" y="165.5">L1</text>
<text x="42" y="172.9">R14</text>
<text x="215.1" y="170.7">YI453215U101-8R0T</text>
<text x="237.4" y="168.1">DB126V-5.0-2P</text>
<text x="237.4" y="171.2">U11</text>
<text x="42" y="176">22k</text>
<text x="208.1" y="176.1">L5</text>
<text x="164.5" y="183.4">100nF</text>
<text x="176.9" y="183.4">100nF</text>
<text x="164.5" y="186.7">C46</text>
<text x="176.9" y="186.7">C43</text>
<text x="208.1" y="186.7">L2</text>
<text x="237.4" y="189.3">DB126V-5.0-2P</text>
<text x="88.7" y="197.2">C50 C53</text>
<text x="185.8" y="195.5">100nF</text>
<text x="185.8" y="192.2">C47</text>
<text x="222.9" y="195.9">C2 C49</text>
<text x="237.4" y="192.4">U10</text>
<text x="81.5" y="202.2">20k</text>
<text x="81.5" y="199.1">R7</text>
<text x="88.7" y="200.4">1uF 1uF</text>
<text x="189.4" y="202.1">PBTL</text>
<text x="198.2" y="201.1">C54</text>
<text x="222.9" y="199.1">1nF1nF</text>
<text x="90.5" y="207.9">C59</text>
<text x="115.3" y="209.7">TPA3128D2DAPR</text>
<text x="115.3" y="206.6">U2</text>
<text x="189.4" y="205.3">SJ1</text>
<text x="198.2" y="204.3">100nF</text>
<text x="56.1" y="213.1">20k 20k</text>
<text x="56.1" y="210">R27 R26</text>
<text x="90.6" y="211.4">1uF</text>
<text x="98.2" y="218.5">PBTL PBTL</text>
<text x="21.8" y="237.9">100nF</text>
<text x="21.8" y="234.7">C70</text>
<text x="47.6" y="237.5">22uF</text>
<text x="47.6" y="234.3">C71</text>
<text x="58.2" y="237.5">470uF</text>
<text x="58.4" y="234.3">C69</text>
<text x="71.2" y="239.7">100nF</text>
<text x="71.2" y="236.5">C62</text>
<text x="86.4" y="237.5">22uF</text>
<text x="86.4" y="234.3">C61</text>
<text x="21.8" y="255.6">100nF</text>
<text x="47.6" y="256">22uF</text>
<text x="58.2" y="256">470uF</text>
<text x="72.9" y="255.5">100nF</text>
<text x="86.4" y="256">22uF</text>
<text x="98.8" y="256">470uF</text>
<text x="172.1" y="255.6">JP3</text>
<text x="21.8" y="258.8">C68</text>
<text x="47.6" y="259.2">C67</text>
<text x="58.2" y="259.2">C66</text>
<text x="72.9" y="258.7">C64</text>
<text x="86.4" y="259.2">C63</text>
<text x="98.8" y="259.2">C56</text>
</g>
<g font-size="3.2" fill="#00f">
<text x="334.8" y="39.2" transform="rotate(-90 334.8 39.2)">39</text>
<text x="80.5" y="47.6">11</text>
<text x="113.1" y="47.6">10</text>
<text x="315.3" y="45.9">2</text>
<text x="318.8" y="47.6">3V3</text>
<text x="336.2" y="47.1" transform="rotate(-90 336.2 47.1)">GND</text>
<text x="343.6" y="47.6">IO23</text>
<text x="353" y="45.9">37</text>
<text x="80.5" y="51.2">12</text>
<text x="86" y="49.4">FLT</text>
<text x="86" y="52.9">SCK</text>
<text x="102.5" y="49.4">DEMP</text>
<text x="315.3" y="49.4">3</text>
<text x="318.8" y="51.2">EN</text>
<text x="343.6" y="51.2">IO22</text>
<text x="353" y="49.4">36</text>
<text x="353" y="52.9">35</text>
<text x="80.5" y="54.7">13</text>
<text x="80.5" y="58.2">14</text>
<text x="86" y="56.4">BCK</text>
<text x="86" y="60">DIN</text>
<text x="102.6" y="60">OUTR</text>
<text x="113.1" y="58.2">7</text>
<text x="315.3" y="60">6</text>
<text x="315.3" y="56.4">5</text>
<text x="318.8" y="58.2">SENSOR_VN</text>
<text x="342.6" y="58.2">RXD0</text>
<text x="342.9" y="54.7">TXD0</text>
<text x="353" y="56.4">34</text>
<text x="353" y="60">33</text>
<text x="80.5" y="61.7">15</text>
<text x="80.5" y="65.3">16</text>
<text x="86" y="63.5">LRCK</text>
<text x="103" y="63.5">OUTL</text>
<text x="113.1" y="65.3">5</text>
<text x="113.1" y="61.7">6</text>
<text x="315.3" y="63.5">7</text>
<text x="318.8" y="65.3">IO35</text>
<text x="318.8" y="61.7">IO34</text>
<text x="343.6" y="61.7">IO21</text>
<text x="346.9" y="65.3">NC</text>
<text x="353" y="63.5">32</text>
<text x="80.5" y="68.8">17</text>
<text x="86" y="67">FMT</text>
<text x="86" y="70.6">XSMT</text>
<text x="102.6" y="67">VNEG</text>
<text x="102.6" y="70.6">CAPM</text>
<text x="113.1" y="68.8">4</text>
<text x="221.9" y="70.9" transform="rotate(-90 221.9 70.9)">1</text>
<text x="225.4" y="70.9" transform="rotate(-90 225.4 70.9)">3</text>
<text x="229" y="70.9" transform="rotate(-90 229 70.9)">11</text>
<text x="232.5" y="70.9" transform="rotate(-90 232.5 70.9)">10</text>
<text x="236" y="70.9" transform="rotate(-90 236 70.9)">2</text>
<text x="315.3" y="70.6">9</text>
<text x="315.3" y="67">8</text>
<text x="318.8" y="68.8">IO32</text>
<text x="343.6" y="68.8">IO19</text>
<text x="353" y="67">31</text>
<text x="353" y="70.6">30</text>
<text x="80.5" y="72.3">18</text>
<text x="86" y="74.1">LDOO</text>
<text x="103.4" y="77.6">CAPP</text>
<text x="113.1" y="75.8">2</text>
<text x="313.3" y="77.6">11</text>
<text x="313.3" y="74.1">10</text>
<text x="318.8" y="75.8">IO25</text>
<text x="318.8" y="72.3">IO33</text>
<text x="343.6" y="72.3">IO18</text>
<text x="345.6" y="75.8">IO5</text>
<text x="353" y="74.1">29</text>
<text x="353" y="77.6">28</text>
<text x="313.3" y="81.1">12</text>
<text x="318.8" y="82.9">IO27</text>
<text x="318.8" y="79.4">IO26</text>
<text x="346.9" y="79.4">NC</text>
<text x="346.9" y="82.9">NC</text>
<text x="353" y="81.1">27</text>
<text x="313.3" y="88.2">14</text>
<text x="313.3" y="84.7">13</text>
<text x="318.8" y="90">IO12</text>
<text x="318.8" y="86.4">IO14</text>
<text x="345.6" y="86.4">IO4</text>
<text x="345.6" y="90">IO0</text>
<text x="353" y="84.7">26</text>
<text x="353" y="88.2">25</text>
<text x="313.3" y="95.2">16</text>
<text x="345.6" y="93.5">IO2</text>
<text x="353" y="91.7">24</text>
<text x="353" y="95.2">23</text>
<text x="313.3" y="98.8">17</text>
<text x="318.8" y="100.5">NC</text>
<text x="318.8" y="97">IO13</text>
<text x="343.6" y="97">IO15</text>
<text x="346.9" y="100.5">NC</text>
<text x="353" y="98.8">22</text>
<text x="313.3" y="105.8">19</text>
<text x="313.3" y="102.3">18</text>
<text x="318.8" y="107.6">NC</text>
<text x="318.8" y="104.1">NC</text>
<text x="346.9" y="104.1">NC</text>
<text x="346.9" y="107.6">NC</text>
<text x="353" y="102.3">21</text>
<text x="353" y="105.8">20</text>
<text x="142.9" y="142.9">EP</text>
<text x="148.3" y="141.1">33</text>
<text x="110.7" y="144.6">1</text>
<text x="110.7" y="148.2">2</text>
<text x="114.2" y="146.4">MODSEL</text>
<text x="114.2" y="149.9">SDZ</text>
<text x="110.7" y="151.7">3</text>
<text x="110.7" y="155.2">4</text>
<text x="114.2" y="153.5">FAULTZ</text>
<text x="138.4" y="153.5">BSPR</text>
<text x="148.3" y="155.2">29</text>
<text x="148.3" y="151.7">30</text>
<text x="110.7" y="158.8">5</text>
<text x="114.2" y="157">RINP</text>
<text x="114.2" y="160.5">RINN</text>
<text x="136" y="157">OUTPR</text>
<text x="235.9" y="160.5">1</text>
<text x="235.9" y="157">2</text>
<text x="239.4" y="158.8">2</text>
<text x="110.7" y="162.3">6</text>
<text x="114.2" y="164">PLIMIT</text>
<text x="135.5" y="164">OUTNR</text>
<text x="137.9" y="167.6">BSNR</text>
<text x="148.3" y="165.8">26</text>
<text x="148.3" y="162.3">27</text>
<text x="239.4" y="162.3">1</text>
<text x="110.7" y="169.3">8</text>
<text x="114.2" y="171.1">GAIN/SLV</text>
<text x="148.3" y="172.9">24</text>
<text x="108.7" y="176.4">10</text>
<text x="108.7" y="179.9">11</text>
<text x="114.2" y="178.2">LINP</text>
<text x="136.4" y="178.2">OUTPL</text>
<text x="138.8" y="174.6">BSPL</text>
<text x="148.3" y="176.4">23</text>
<text x="235.9" y="178.2">2</text>
<text x="239.4" y="179.9">2</text>
<text x="108.7" y="183.4">12</text>
<text x="114.2" y="181.7">LINN</text>
<text x="114.2" y="185.2">MUTE</text>
<text x="135.9" y="185.2">OUTNL</text>
<text x="148.3" y="183.4">21</text>
<text x="235.9" y="181.7">1</text>
<text x="239.4" y="183.4">1</text>
<text x="108.7" y="187">13</text>
<text x="108.7" y="190.5">14</text>
<text x="114.2" y="188.7">AM2</text>
<text x="138.4" y="188.7">BSNL</text>
<text x="148.3" y="187">20</text>
<text x="108.7" y="194">15</text>
<text x="108.7" y="197.6">16</text>
<text x="114.2" y="192.3">AM1</text>
<text x="114.2" y="195.8">AM0</text>
<text x="114.2" y="199.3">SYNC</text>
</g>
<g font-size="3.2">
<text x="315.3" y="42.3">1</text>
<text x="318.8" y="44.1">GND</text>
<text x="344.2" y="44.1">GND</text>
<text x="353" y="42.3">38</text>
<text x="102.1" y="52.9">AGND</text>
<text x="113.1" y="51.2">9</text>
<text x="80.5" y="75.8">19</text>
<text x="86" y="77.6">DGND</text>
<text x="100.2" y="74.1">CPGND</text>
<text x="113.1" y="72.3">3</text>
<text x="313.3" y="91.7">15</text>
<text x="318.8" y="93.5">GND</text>
<text x="139.6" y="160.5">GND</text>
<text x="148.3" y="158.8">28</text>
<text x="110.7" y="172.9">9</text>
<text x="139.6" y="171.1">GND</text>
<text x="148.3" y="169.3">25</text>
<text x="114.2" y="174.6">GND</text>
<text x="148.3" y="179.9">22</text>
<text x="139.6" y="181.7">GND</text>
</g>
<g font-size="3.2" fill="#f00">
<text x="315.3" y="52.9">4</text>
<text x="102.4" y="56.4">AVDD</text>
<text x="113.1" y="54.7">8</text>
<text x="318.8" y="54.7">SENSOR_VP</text>
<text x="80.5" y="79.4">20</text>
<text x="86" y="81.1">DVDD</text>
<text x="100.4" y="81.1">CPVDD</text>
<text x="113.1" y="79.4">1</text>
<text x="138.3" y="149.9">PVCC</text>
<text x="138.3" y="146.4">PVCC</text>
<text x="148.3" y="148.2">31</text>
<text x="148.3" y="144.6">32</text>
<text x="110.7" y="165.8">7</text>
<text x="114.2" y="167.6">GVDD</text>
<text x="148.3" y="190.5">19</text>
<text x="138.3" y="195.8">PVCC</text>
<text x="138.3" y="192.3">PVCC</text>
<text x="148.3" y="197.6">17</text>
<text x="148.3" y="194">18</text>
<text x="138.1" y="199.3">AVCC</text>
</g>
<g font-size="3.2" fill="#840000">
<text x="174.3" y="247.6" transform="rotate(-90 174.3 247.6)">2</text>
<text x="180.3" y="250.5" transform="rotate(-90 180.3 250.5)">3</text>
<text x="169.7" y="252.1" transform="rotate(-90 169.7 252.1)">1</text>
</g>
</svg>
